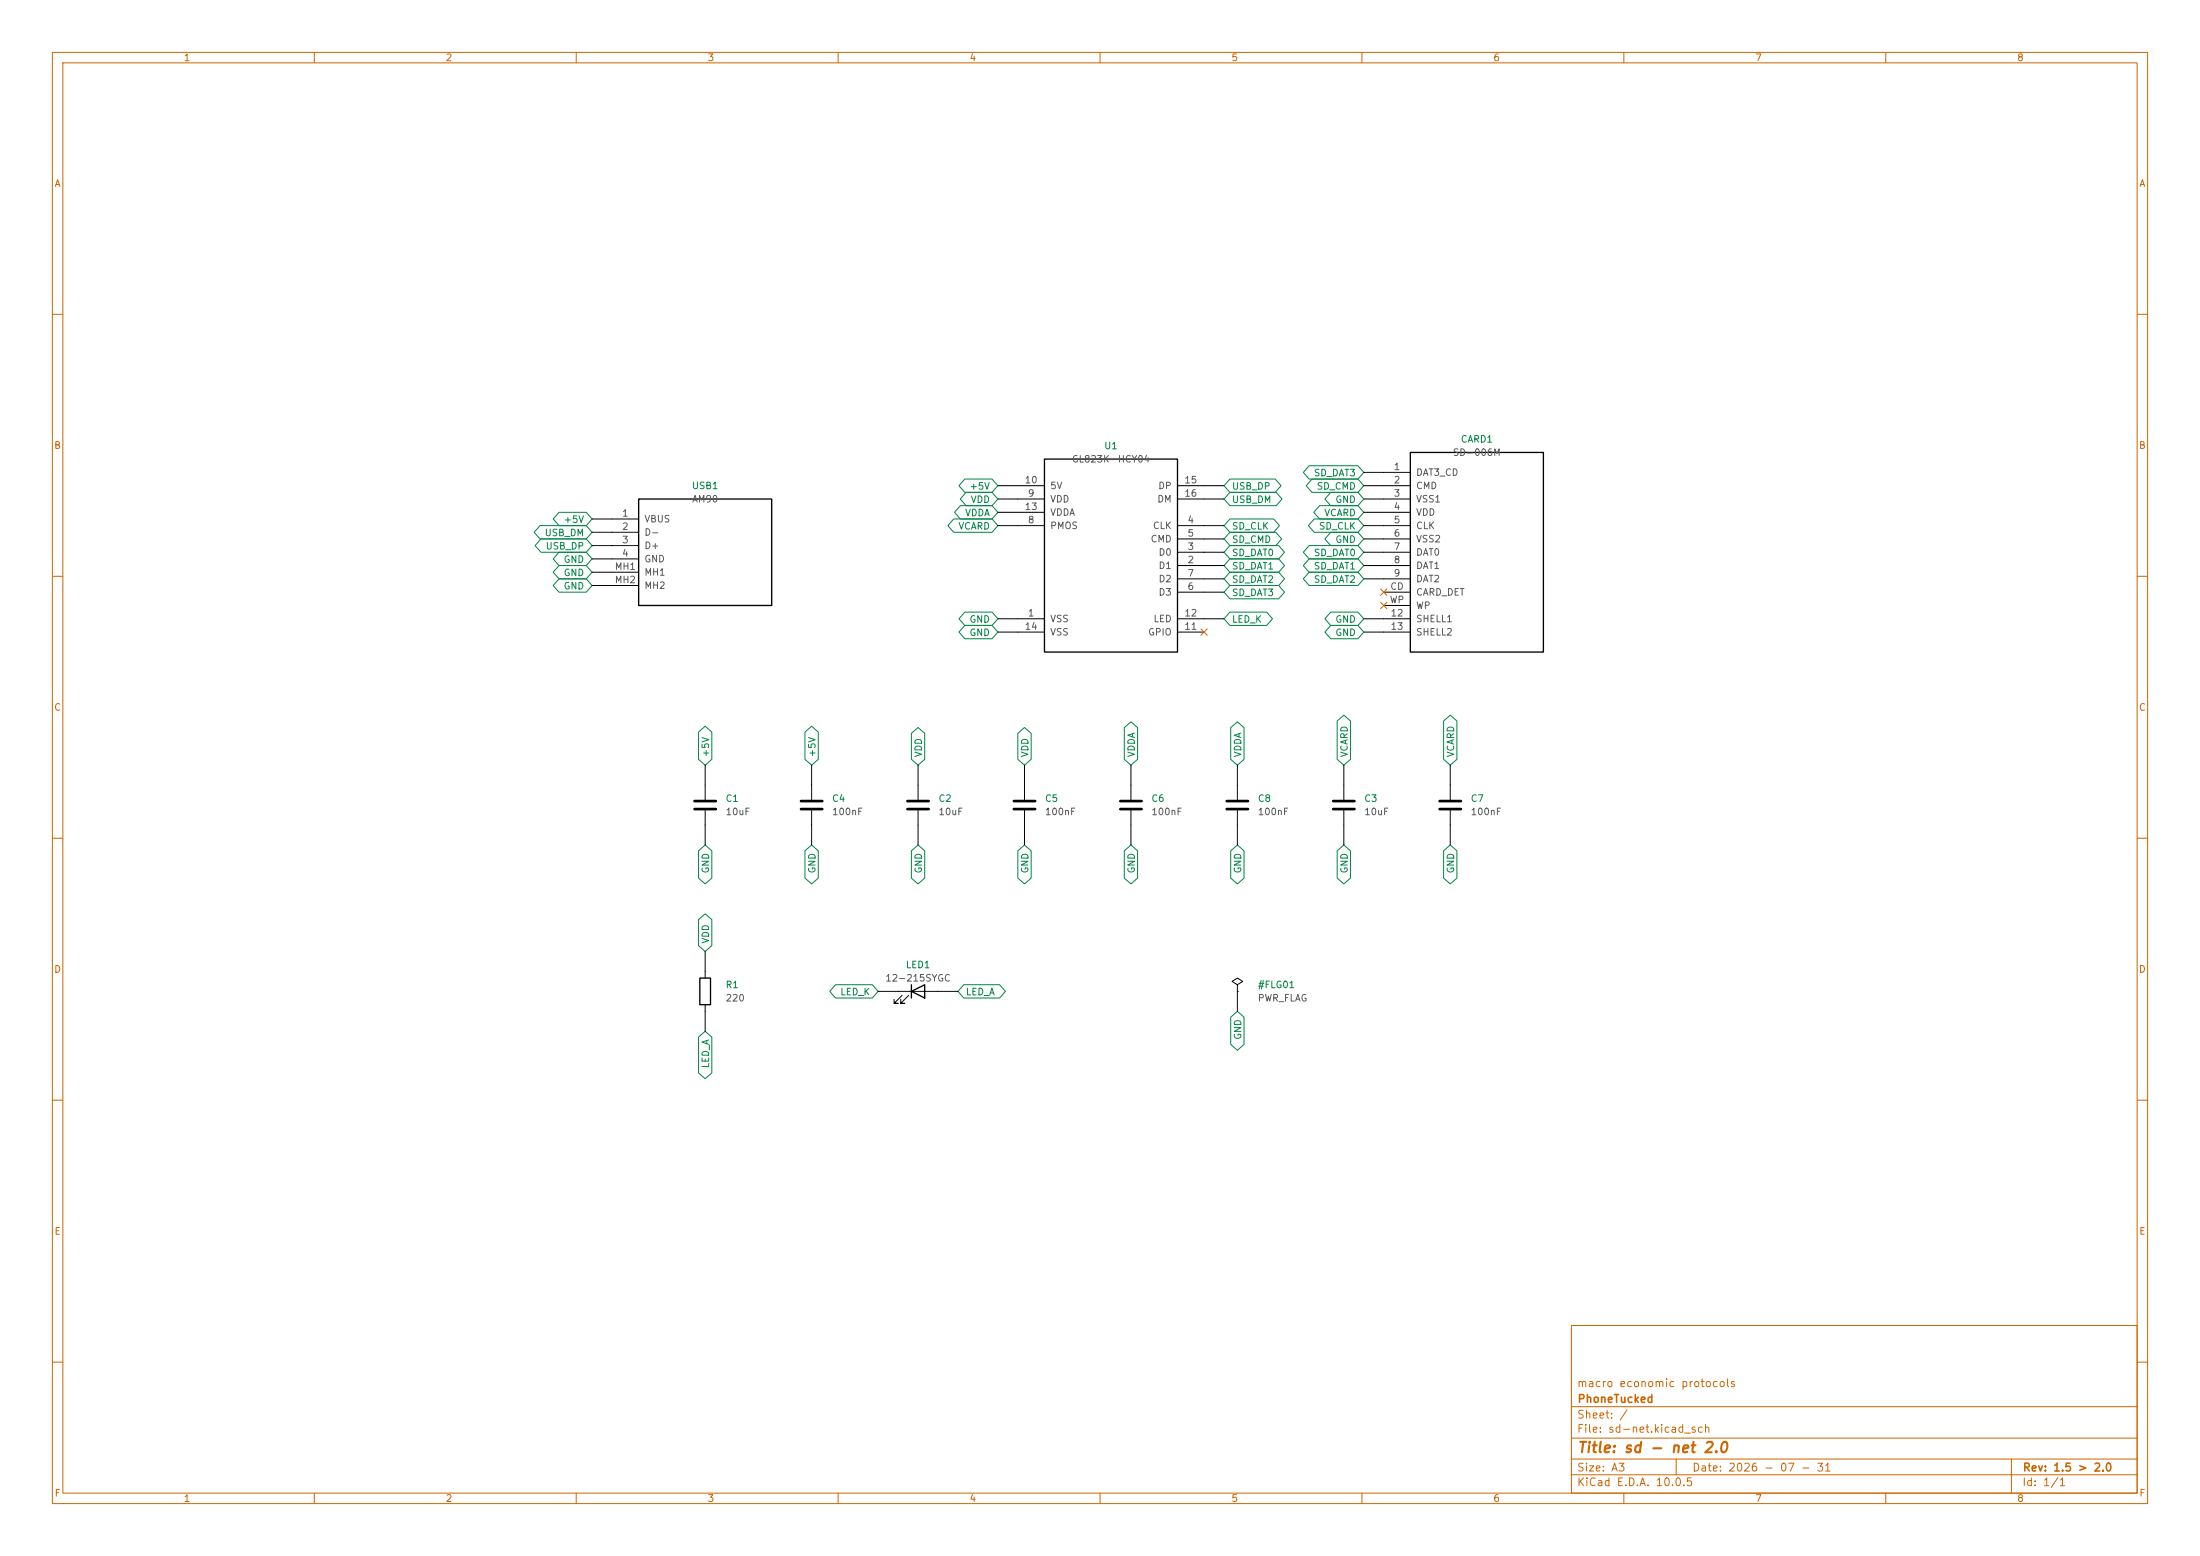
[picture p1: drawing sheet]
<svg xmlns="http://www.w3.org/2000/svg" width="420mm" height="297mm" viewBox="0 0 420 297" stroke-linecap="round" stroke-linejoin="round" font-family="sans-serif">
<path d="M0 0h420v297h-420z" fill="#fff" stroke="#fff" stroke-width=".19"/>
<g fill="none" stroke="#c60" stroke-width=".19">
<path d="M10 10h400v277h-400zM12 12h396v273h-396zM60 10v2M110 10v2M160 10v2M210 10v2M260 10v2M310 10v2M360 10v2M10 60h2M408 60h2M10 110h2"/>
<path d="M408 110h2M10 160h2M408 160h2M10 210h2M408 210h2M300 253h108v32h-108zM10 260h2M300 278.5h108M300 274.5h108M300 268.5h108M320 278.5v3M384 278.5v6.5"/>
<path d="M408 260h2M60 285v2M110 285v2M160 285v2M210 285v2M260 285v2M300 281.5h108M310 285v2M360 285v2"/>
</g>
<path d="M234.2 152.9h4.1M234.2 154.4h4.1" fill="none" stroke="#000" stroke-width=".51"/>
<path d="M236.2 149.9v2.8M236.2 154.7v2.8" fill="none" stroke="#000" stroke-width=".19"/>
<path d="M269.2 86.4h25.4v38.1h-25.4z" fill="#fff"/>
<path d="M269.2 86.4h25.4v38.1h-25.4z" fill="none" stroke="#000" stroke-width=".25"/>
<g fill="none" stroke="#000" stroke-width=".19">
<path d="M264.2 90.2h5M264.2 92.7h5M264.2 95.3h5M264.2 97.8h5M264.2 100.3h5M264.2 102.9h5M264.2 105.4h5M264.2 108h5M264.2 110.5h5M264.2 118.1h5M264.2 113h5M264.2 115.6h5"/>
<path d="M264.2 120.7h5"/>
</g>
<path d="M199.4 87.6h25.4v36.9h-25.4z" fill="#fff"/>
<path d="M199.4 87.6h25.4v36.9h-25.4zM133.6 186.7h2v5.1h-2zM174 189.2l2.5-1.2v2.5zM174 188v2.5" fill="none" stroke="#000" stroke-width=".25"/>
<g fill="none" stroke="#000" stroke-width=".19">
<path d="M194.3 95.3h5.1M194.3 92.7h5.1M194.3 97.8h5.1M224.8 95.3h5.1M224.8 92.7h5.1M194.3 118.1h5.1M194.3 100.3h5.1M224.8 118.1h5.1M224.8 108h5.1M224.8 105.4h5.1M224.8 100.3h5.1M224.8 102.9h5.1"/>
<path d="M224.8 113h5.1M224.8 110.5h5.1M194.3 120.7h5.1M224.8 120.7h5.1M134.6 149.9v2.8M134.6 154.7v2.8M154.9 149.9v2.8M154.9 154.7v2.8M175.3 149.9v2.8M175.3 154.7v2.8M134.6 185.4v1.3M134.6 191.8v1.2"/>
<path d="M171.4 189.2h7.7M172.2 190l-1.5 1.5h.7h-.7v-.7M173.5 190l-1.5 1.5h.7h-.7v-.7M236.2 188l1-.7-1-.6-1 .6 1 .7v1.2M236.2 189.2h.1"/>
</g>
<path d="M132.6 152.9h4.1M132.6 154.4h4.1M152.9 152.9h4.1M152.9 154.4h4.1M173.2 152.9h4.1M173.2 154.4h4.1" fill="none" stroke="#000" stroke-width=".51"/>
<path d="M121.9 95.3h25.4v20.3h-25.4z" fill="#fff"/>
<path d="M121.9 95.3h25.4v20.3h-25.4z" fill="none" stroke="#000" stroke-width=".25"/>
<g fill="none" stroke="#000" stroke-width=".19">
<path d="M113 99.1h8.9M190.5 92.7h3.8M190.5 95.3h3.8M190.5 97.8h3.8M229.9 92.7h3.8M229.9 95.3h3.8M260.3 92.7h3.9M260.3 90.2h3.9M260.3 95.3h3.9M260.3 97.8h3.9M113 101.6h8.9M113 104.1h8.9"/>
<path d="M113 106.7h8.9M113 109.2h8.9M113 111.8h8.9M190.5 100.3h3.8M190.5 118.1h3.8M229.9 108h3.8M229.9 113h3.8M229.9 105.4h3.8M229.9 110.5h3.8M229.9 100.3h3.8M229.9 102.9h3.8M229.9 118.1h3.8"/>
<path d="M260.3 108h3.9M260.3 105.4h3.9M260.3 110.5h3.9M260.3 100.3h3.9M260.3 102.9h3.9M260.3 118.1h3.9M190.5 120.7h3.8M260.3 120.7h3.9M134.6 146.1v3.8M134.6 157.5v3.8M154.9 146.1v3.8M154.9 157.5v3.8"/>
<path d="M175.3 146.1v3.8M175.3 157.5v3.8M195.6 146.1v6.6M195.6 154.7v6.6M215.9 146.1v6.6M215.9 154.7v6.6M236.2 146.1v3.8M236.2 157.5v3.8M256.5 146.1v6.6M256.5 154.7v6.6M276.9 146.1v6.6M276.9 154.7v6.6"/>
<path d="M134.6 181.6v3.8M134.6 193v3.9M167.6 189.2h3.8M179.1 189.2h3.8M236.2 189.2v3.8"/>
</g>
<path d="M193.5 152.9h4.1M193.5 154.4h4.1M213.9 152.9h4M213.9 154.4h4M254.5 152.9h4.1M254.5 154.4h4.1M274.8 152.9h4.1M274.8 154.4h4.1" fill="none" stroke="#000" stroke-width=".51"/>
<g fill="none" stroke="#008444" stroke-width=".19">
<path d="M106.7 97.8h5.2l1.1 1.3-1.1 1.2h-5.2l-1.1-1.2zM182.1 99.1h7.3l1.1 1.2-1.1 1.3h-7.3l-1.1-1.3zM183.3 96.5h6.1l1.1 1.3-1.1 1.3h-6.1l-1.1-1.3zM184.2 91.4h5.2l1.1 1.3-1.1 1.3h-5.2l-1.1-1.3zM184.4 94h5l1.1 1.3-1.1 1.2h-5l-1.1-1.2zM234.8 91.4h8.6l1.2 1.3-1.2 1.3h-8.6l-1.1-1.3zM234.8 94h8.8l1.1 1.3-1.1 1.2h-8.8l-1.1-1.2zM234.8 99.1h8.3l1.2 1.2-1.2 1.3h-8.3l-1.1-1.3zM249.9 88.9h9.3l1.1 1.3-1.1 1.2h-9.3l-1.1-1.2zM250.5 91.4h8.7l1.1 1.3-1.1 1.3h-8.7l-1.1-1.3zM250.9 99.1h8.3l1.1 1.2-1.1 1.3h-8.3l-1.1-1.3zM251.9 96.5h7.3l1.1 1.3-1.1 1.3h-7.3l-1.1-1.3z"/>
<path d="M254 94h5.2l1.1 1.3-1.1 1.2h-5.2l-1.1-1.2zM103.1 100.3h8.8l1.1 1.3-1.1 1.3h-8.8l-1.1-1.3zM103.3 102.9h8.6l1.1 1.2-1.1 1.3h-8.6l-1.1-1.3zM106.7 110.5h5.2l1.1 1.3-1.1 1.2h-5.2l-1.1-1.2zM106.7 107.9h5.2l1.1 1.3-1.1 1.3h-5.2l-1.1-1.3zM106.7 105.4h5.2l1.1 1.3-1.1 1.3h-5.2l-1.1-1.3zM184.2 119.4h5.2l1.1 1.3-1.1 1.2h-5.2l-1.1-1.2zM184.2 116.8h5.2l1.1 1.3-1.1 1.3h-5.2l-1.1-1.3zM234.8 111.8h9.3l1.1 1.2-1.1 1.3h-9.3l-1.1-1.3zM234.8 116.8h7l1.1 1.3-1.1 1.3h-7l-1.1-1.3zM234.8 104.1h9.3l1.1 1.3-1.1 1.3h-9.3l-1.1-1.3zM234.8 109.2h9.3l1.1 1.3-1.1 1.3h-9.3l-1.1-1.3z"/>
<path d="M234.8 106.7h9.3l1.1 1.3-1.1 1.2h-9.3l-1.1-1.2zM234.8 101.6h8.8l1.1 1.3-1.1 1.2h-8.8l-1.1-1.2zM249.9 109.2h9.3l1.1 1.3-1.1 1.3h-9.3l-1.1-1.3zM249.9 104.1h9.3l1.1 1.3-1.1 1.3h-9.3l-1.1-1.3zM249.9 106.7h9.3l1.1 1.3-1.1 1.2h-9.3l-1.1-1.2zM254 116.8h5.2l1.1 1.3-1.1 1.3h-5.2l-1.1-1.3zM254 119.4h5.2l1.1 1.3-1.1 1.2h-5.2l-1.1-1.2zM254 101.6h5.2l1.1 1.3-1.1 1.2h-5.2l-1.1-1.2zM133.3 139.7l1.3-1.1 1.3 1.1v5.2l-1.3 1.2-1.3-1.2zM153.7 139.7l1.2-1.1 1.3 1.1v5.2l-1.3 1.2-1.2-1.2zM174 140l1.3-1.1 1.2 1.1v4.9l-1.2 1.2-1.3-1.2zM194.3 140l1.3-1.1 1.3 1.1v4.9l-1.3 1.2-1.3-1.2z"/>
<path d="M214.6 138.9l1.3-1.1 1.3 1.1v6l-1.3 1.2-1.3-1.2zM234.9 138.9l1.3-1.1 1.3 1.1v6l-1.3 1.2-1.3-1.2zM255.3 137.6l1.2-1.1 1.3 1.1v7.3l-1.3 1.2-1.2-1.2zM275.6 137.6l1.3-1.1 1.2 1.1v7.3l-1.2 1.2-1.3-1.2zM133.3 162.4l1.3-1.1 1.3 1.1v5.2l-1.3 1.1-1.3-1.1zM133.3 175.5l1.3-1.1 1.3 1.1v5l-1.3 1.1-1.3-1.1zM153.7 162.4l1.2-1.1 1.3 1.1v5.2l-1.3 1.1-1.2-1.1zM174 162.4l1.3-1.1 1.2 1.1v5.2l-1.2 1.1-1.3-1.1zM194.3 162.4l1.3-1.1 1.3 1.1v5.2l-1.3 1.1-1.3-1.1zM214.6 162.4l1.3-1.1 1.3 1.1v5.2l-1.3 1.1-1.3-1.1zM234.9 162.4l1.3-1.1 1.3 1.1v5.2l-1.3 1.1-1.3-1.1zM255.3 162.4l1.2-1.1 1.3 1.1v5.2l-1.3 1.1-1.2-1.1z"/>
<path d="M275.6 162.4l1.3-1.1 1.2 1.1v5.2l-1.2 1.1-1.3-1.1zM133.3 198l1.3-1.1 1.3 1.1v6.8l-1.3 1.1-1.3-1.1zM159.5 188h7l1.1 1.2-1.1 1.3h-7l-1.1-1.3zM184 188h6.8l1.1 1.2-1.1 1.3h-6.8l-1.1-1.3zM234.9 194.2l1.3-1.2 1.3 1.2v5.2l-1.3 1.1-1.3-1.1z"/>
</g>
<path d="M263.6 112.4l1.2 1.2M263.6 115l1.2 1.2M264.8 112.4l-1.2 1.2M264.8 115l-1.2 1.2M229.3 120l1.2 1.3M230.5 120l-1.2 1.3" fill="none" stroke="#c60" stroke-width=".19"/>
<text font-size="2" fill="#c60" x="301" y="277.8">Title: sd - net 2.0</text>
<g font-size="1.5" fill="#c60">
<text x="300.9" y="265.1">macro economic protocols</text>
<text x="301" y="268.1">PhoneTucked</text>
<text x="300.9" y="273.8">File: sd-net.kicad_sch</text>
<text x="300.9" y="271.1">Sheet: /</text>
<text x="300.9" y="281.2">Size: A3</text>
<text x="322.9" y="281.2">Date: 2026 - 07 - 31</text>
<text x="386" y="281.2">Rev: 1.5 &gt; 2.0</text>
<text x="300.9" y="284">KiCad E.D.A. 10.0.5</text>
<text x="385.9" y="284">Id: 1/1</text>
</g>
<g font-size="1.3" fill="#c60">
<text x="35" y="12">1</text>
<text x="85" y="12">2</text>
<text x="135" y="12">3</text>
<text x="185" y="12">4</text>
<text x="235" y="12">5</text>
<text x="285" y="12">6</text>
<text x="335" y="12">7</text>
<text x="385" y="12">8</text>
<text x="10.3" y="36">A</text>
<text x="408.3" y="36">A</text>
<text x="10.2" y="86">B</text>
<text x="408.2" y="86">B</text>
<text x="10.2" y="136">C</text>
<text x="408.2" y="136">C</text>
<text x="10.2" y="186">D</text>
<text x="408.2" y="186">D</text>
<text x="10.3" y="236">E</text>
<text x="408.3" y="236">E</text>
<text x="10.3" y="286">F</text>
<text x="35" y="287">1</text>
<text x="85" y="287">2</text>
<text x="135" y="287">3</text>
<text x="185" y="287">4</text>
<text x="235" y="287">5</text>
<text x="285" y="287">6</text>
<text x="335" y="287">7</text>
<text x="385" y="287">8</text>
<text x="408.3" y="286">F</text>
</g>
<g font-size="1.3" fill="#5a5a5a">
<text x="204.5" y="88.6">GL823K-HCY04</text>
<text x="277.2" y="87.3">SD-006M</text>
<text x="195.5" y="92.6">10</text>
<text x="196.1" y="95.1">9</text>
<text x="200.4" y="93.7">5V</text>
<text x="221" y="93.7">DP</text>
<text x="226" y="92.6">15</text>
<text x="226" y="95.1">16</text>
<text x="266" y="90">1</text>
<text x="266" y="92.6">2</text>
<text x="266" y="95.1">3</text>
<text x="270.2" y="91.1">DAT3_CD</text>
<text x="270.2" y="93.7">CMD</text>
<text x="118.6" y="98.9">1</text>
<text x="118.6" y="101.5">2</text>
<text x="122.9" y="100">VBUS</text>
<text x="132" y="96.2">AM90</text>
<text x="195.5" y="97.7">13</text>
<text x="196.1" y="100.2">8</text>
<text x="200.4" y="101.3">PMOS</text>
<text x="200.4" y="96.2">VDD</text>
<text x="200.4" y="98.8">VDDA</text>
<text x="220" y="101.3">CLK</text>
<text x="220.8" y="96.2">DM</text>
<text x="226.6" y="100.2">4</text>
<text x="266" y="97.7">4</text>
<text x="266" y="100.2">5</text>
<text x="270.2" y="96.2">VSS1</text>
<text x="270.2" y="98.8">VDD</text>
<text x="270.2" y="101.3">CLK</text>
<text x="118.6" y="104">3</text>
<text x="118.6" y="106.5">4</text>
<text x="122.9" y="102.6">D-</text>
<text x="122.9" y="105.1">D+</text>
<text x="122.9" y="107.6">GND</text>
<text x="219.6" y="103.8">CMD</text>
<text x="221.1" y="106.4">D0</text>
<text x="226.6" y="107.8">2</text>
<text x="226.6" y="105.3">3</text>
<text x="226.6" y="102.7">5</text>
<text x="266" y="102.7">6</text>
<text x="266" y="105.3">7</text>
<text x="266" y="107.8">8</text>
<text x="270.2" y="103.8">VSS2</text>
<text x="270.2" y="106.4">DAT0</text>
<text x="117.3" y="109.1">MH1</text>
<text x="117.3" y="111.6">MH2</text>
<text x="122.9" y="110.2">MH1</text>
<text x="122.9" y="112.7">MH2</text>
<text x="221.1" y="108.9">D1</text>
<text x="221.1" y="114">D3</text>
<text x="221.1" y="111.5">D2</text>
<text x="226.6" y="112.9">6</text>
<text x="226.6" y="110.4">7</text>
<text x="265.3" y="112.9">CD</text>
<text x="266" y="110.4">9</text>
<text x="270.2" y="108.9">DAT1</text>
<text x="270.2" y="111.5">DAT2</text>
<text x="270.2" y="114">CARD_DET</text>
<text x="196.1" y="118">1</text>
<text x="200.4" y="119.1">VSS</text>
<text x="220.1" y="119.1">LED</text>
<text x="226" y="118">12</text>
<text x="265.2" y="115.4">WP</text>
<text x="265.4" y="118">12</text>
<text x="270.2" y="119.1">SHELL1</text>
<text x="270.2" y="116.5">WP</text>
<text x="195.5" y="120.5">14</text>
<text x="200.4" y="121.6">VSS</text>
<text x="219.1" y="121.6">GPIO</text>
<text x="226" y="120.5">11</text>
<text x="265.4" y="120.5">13</text>
<text x="270.2" y="121.6">SHELL2</text>
<text x="138.4" y="155.9">10uF</text>
<text x="158.7" y="155.9">100nF</text>
<text x="179.1" y="155.9">10uF</text>
<text x="199.4" y="155.9">100nF</text>
<text x="219.7" y="155.9">100nF</text>
<text x="240" y="155.9">100nF</text>
<text x="260.3" y="155.9">10uF</text>
<text x="280.7" y="155.9">100nF</text>
<text x="138.4" y="191.5">220</text>
<text x="168.9" y="187.7">12-215SYGC</text>
<text x="240" y="191.5">PWR_FLAG</text>
</g>
<g font-size="1.3" fill="#008444">
<text x="210.7" y="86.1">U1</text>
<text x="278.8" y="84.8">CARD1</text>
<text x="132" y="93.7">USB1</text>
<text x="185" y="93.8">+5V</text>
<text x="235.1" y="93.8">USB_DP</text>
<text x="250.7" y="91.2">SD_DAT3</text>
<text x="251.3" y="93.8">SD_CMD</text>
<text x="107.5" y="100.1">+5V</text>
<text x="182.9" y="101.4">VCARD</text>
<text x="184.1" y="98.8">VDDA</text>
<text x="185.2" y="96.3">VDD</text>
<text x="235.1" y="96.3">USB_DM</text>
<text x="235.1" y="101.4">SD_CLK</text>
<text x="251.7" y="101.4">SD_CLK</text>
<text x="252.7" y="98.8">VCARD</text>
<text x="254.8" y="96.3">GND</text>
<text x="103.9" y="102.7">USB_DM</text>
<text x="104.1" y="105.2">USB_DP</text>
<text x="107.5" y="107.7">GND</text>
<text x="235.1" y="106.5">SD_DAT0</text>
<text x="235.1" y="103.9">SD_CMD</text>
<text x="250.7" y="106.5">SD_DAT0</text>
<text x="254.8" y="103.9">GND</text>
<text x="107.5" y="112.8">GND</text>
<text x="107.5" y="110.3">GND</text>
<text x="235.1" y="111.5">SD_DAT2</text>
<text x="235.1" y="109">SD_DAT1</text>
<text x="250.7" y="111.5">SD_DAT2</text>
<text x="250.7" y="109">SD_DAT1</text>
<text x="185" y="119.2">GND</text>
<text x="235.1" y="114.1">SD_DAT3</text>
<text x="235.1" y="119.2">LED_K</text>
<text x="254.8" y="119.2">GND</text>
<text x="185" y="121.7">GND</text>
<text x="254.8" y="121.7">GND</text>
<text x="135.7" y="144.6" transform="rotate(-90 135.7 144.6)">+5V</text>
<text x="156" y="144.6" transform="rotate(-90 156 144.6)">+5V</text>
<text x="176.3" y="144.6" transform="rotate(-90 176.3 144.6)">VDD</text>
<text x="196.6" y="144.6" transform="rotate(-90 196.6 144.6)">VDD</text>
<text x="217" y="144.6" transform="rotate(-90 217 144.6)">VDDA</text>
<text x="237.3" y="144.6" transform="rotate(-90 237.3 144.6)">VDDA</text>
<text x="257.6" y="144.6" transform="rotate(-90 257.6 144.6)">VCARD</text>
<text x="277.9" y="144.6" transform="rotate(-90 277.9 144.6)">VCARD</text>
<text x="138.4" y="153.4">C1</text>
<text x="158.7" y="153.4">C4</text>
<text x="179.1" y="153.4">C2</text>
<text x="199.4" y="153.4">C5</text>
<text x="219.7" y="153.4">C6</text>
<text x="240" y="153.4">C8</text>
<text x="260.3" y="153.4">C3</text>
<text x="280.7" y="153.4">C7</text>
<text x="135.7" y="166.8" transform="rotate(-90 135.7 166.8)">GND</text>
<text x="156" y="166.8" transform="rotate(-90 156 166.8)">GND</text>
<text x="176.3" y="166.8" transform="rotate(-90 176.3 166.8)">GND</text>
<text x="196.6" y="166.8" transform="rotate(-90 196.6 166.8)">GND</text>
<text x="217" y="166.8" transform="rotate(-90 217 166.8)">GND</text>
<text x="237.3" y="166.8" transform="rotate(-90 237.3 166.8)">GND</text>
<text x="257.6" y="166.8" transform="rotate(-90 257.6 166.8)">GND</text>
<text x="277.9" y="166.8" transform="rotate(-90 277.9 166.8)">GND</text>
<text x="135.7" y="180.2" transform="rotate(-90 135.7 180.2)">VDD</text>
<text x="172.8" y="185.1">LED1</text>
<text x="138.4" y="188.9">R1</text>
<text x="160.3" y="190.3">LED_K</text>
<text x="184.3" y="190.3">LED_A</text>
<text x="240" y="188.9">#FLG01</text>
<text x="237.3" y="198.6" transform="rotate(-90 237.3 198.6)">GND</text>
<text x="135.7" y="204" transform="rotate(-90 135.7 204)">LED_A</text>
</g>
</svg>
